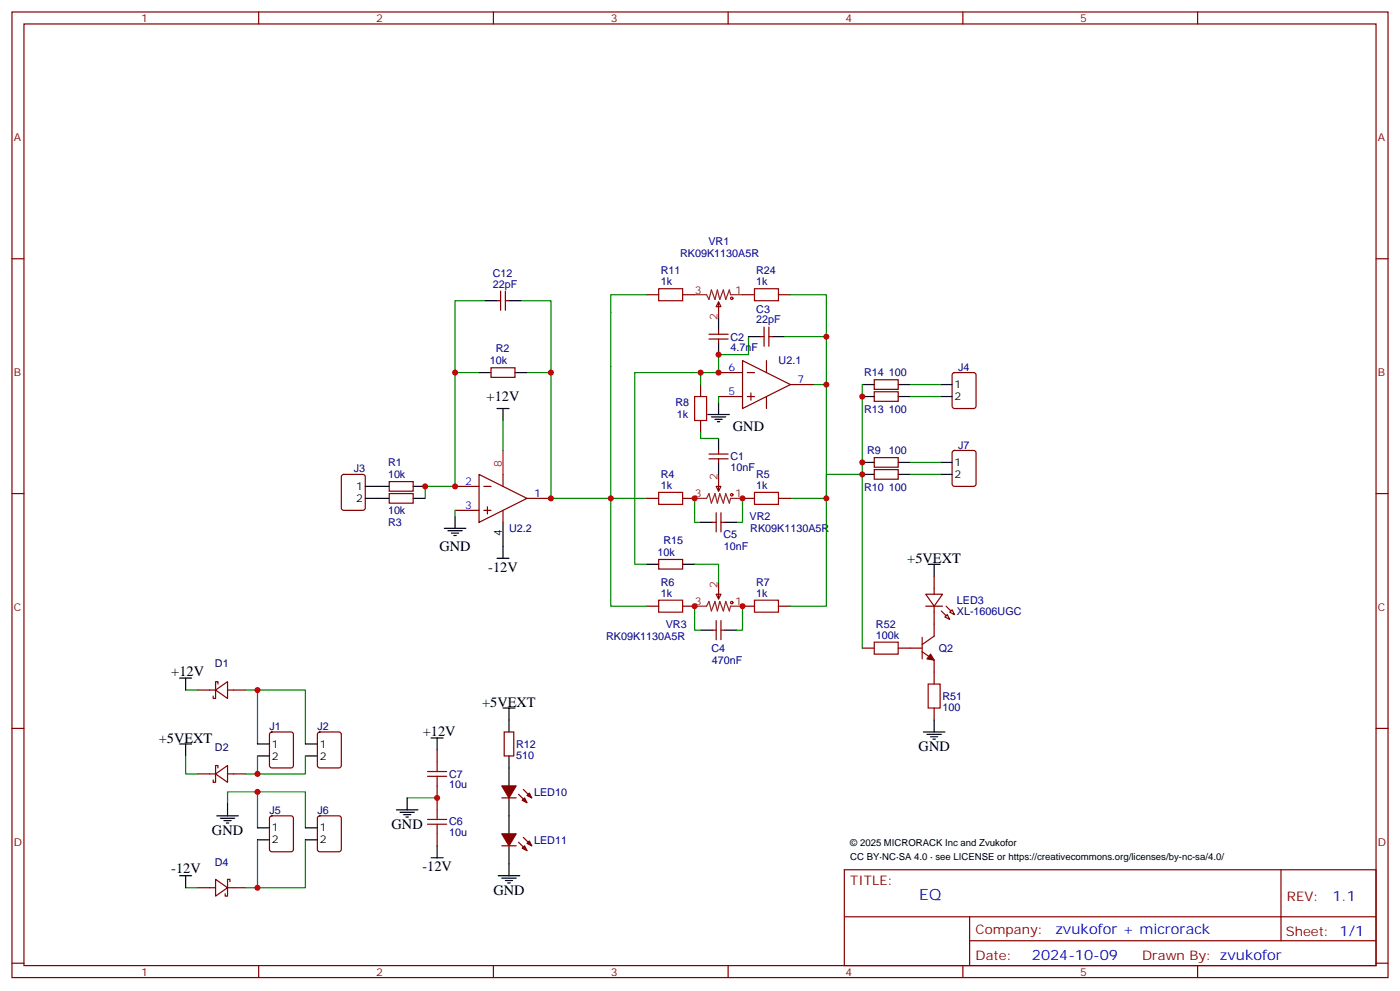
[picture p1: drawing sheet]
<svg xmlns="http://www.w3.org/2000/svg" width="412mm" height="292mm" viewBox="0 0 412 292" stroke-linecap="round" stroke-linejoin="round" font-family="sans-serif">
<g fill="none" stroke="#870000" stroke-width=".35">
<path d="M3.5 3.5h405.4v284.4h-405.4zM7.1 7.1h398.2v277.2h-398.2zM76.2 3.5v3.6M145.3 3.5v3.6M214.5 3.5v3.6M283.6 3.5v3.6M352.8 3.5v3.6M3.5 76.2h3.6M405.3 76.2h3.6M146.4 88.5h1.1M147.5 85.7v5.7M148.9 85.7v5.7"/>
<path d="M148.9 88.5h1M190.5 86.8h3.5M201.1 86.8h3.5M208.8 99.8h5.7M208.8 98.4h5.7M211.7 88.9l.7 1.4h-1.4zM211.7 88.9v4.9M211.7 97.4v1M211.7 99.8v1.1M218.7 86.8h3.5M224 99.1h1.1M225.1 96.3v5.7"/>
<path d="M226.5 96.3v5.7M226.5 99.1h1M229.3 86.8h3.5M144.6 108.3h7.1v2.8h-7.1zM206.4 113.2v3.6M211.7 109.7h7M211.7 116.8h7M218.7 106.2l14.1 7-14.1 7.1zM220.1 109.7h2.1M220.1 116.8h2.1M221.2 115.7v2.1M225.8 106.2v3.5"/>
<path d="M225.8 116.8v3.5M232.8 113.2h7.1M257.5 115.4h7.1v2.8h-7.1zM257.5 111.8h7.1v2.9h-7.1zM280.7 109.9l.5-.2h5.6l.7 .4v9.5l-.4 .6-5.9 .1-.7-.5v-9.4zM100.8 139.9l.4-.2h5.7l.6 .4 .1 9.5-.5 .6-5.9 .1-.6-.5-.1-9.4zM141.1 139.7l14.1 7.1-14.1 7zM148.2 139.7v3.5M206.4 123.8v3.6M208.8 135.1h5.7M208.8 133.7h5.7M211.7 132.6v1.1"/>
<path d="M211.7 135.1v1.1M211.7 139.7v4.9M257.5 134.8h7.1v2.8h-7.1zM257.5 138.3h7.1v2.8h-7.1zM280.7 132.9l.5-.3h5.6l.7 .5v9.4l-.4 .7h-5.9l-.7-.4v-9.5zM3.5 145.3h3.6M114.7 141.8h7v2.8h-7zM114.7 145.3h7v2.9h-7zM134.1 143.2h7M134.1 150.3h7M142.5 143.2h2.1M142.5 150.3h2.1"/>
<path d="M143.6 149.2v2.1M148.2 150.3v3.5M155.2 146.8h7.1M190.5 146.8h3.5M201.1 146.8h3.5M209.9 153.8h1.1M211 143.2h1.4l-.7 1.4zM211 151v5.6M212.4 151v5.6M212.4 153.8h1M218.7 146.8h3.5M229.3 146.8h3.5"/>
<path d="M405.3 145.3h3.6M190.5 178.5h3.5M194 164.7h7.1v2.9h-7.1zM201.1 178.5h3.5M211 175h1.4l-.7 1.4zM211.7 171.4v5M218.7 178.5h3.5M229.3 178.5h3.5M272.7 175h4.9l-2.4 3.5zM272.7 178.5h4.9M275.2 169.7v5.3M275.2 178.5v8.8l-3.6 2.5"/>
<path d="M209.9 185.6h1.1M211 182.7v5.7M212.4 182.7v5.7M212.4 185.6h1M254 190.9h3.5M264.6 190.9h7M271.6 191.9l3.6 2.5v7M271.6 187.7v6.3M278.3 181.7l.7-.7 .8 1.4zM279.8 180.3l.7-.7 .7 1.4zM3.5 214.5h3.6M58.2 203.2h5.3"/>
<path d="M63.5 203.2l3.5-2.5v5zM64.2 201.4v-.7h-.7v5h-.7v-.7M67 203.2h5.3M79.6 215.8l.5-.3h5.6l.7 .5v9.4l-.4 .7h-5.9l-.7-.4v-9.4zM93.7 215.8l.5-.3h5.6l.7 .5v9.4l-.4 .7h-5.9l-.7-.4v-9.4zM148.5 215.5h2.8v7.1h-2.8zM275.2 208.5v3.5M405.3 214.5h3.6M58.2 227.9h5.3M63.5 227.9l3.5-2.5v5zM64.2 226.1v-.7h-.7v5h-.7v-.7M67 227.9h5.3"/>
<path d="M128.8 220.8v3.6M128.8 231.4v7.1M147.8 235h4.2M152.8 233.9l2.4 2.5M154.2 232.5l2.4 2.5M63.5 258.9l3.5 2.5-3.5 2.5zM67.7 259.6v-.7h-.7v5h-.7v-.7M79.6 240.4l.5-.2h5.6l.7 .5v9.4l-.4 .7h-5.9l-.7-.4v-9.5zM93.7 240.4l.5-.2h5.6l.7 .5v9.4l-.4 .7h-5.9l-.7-.4v-9.5zM128.8 245.5v3.6M147.8 249.1h4.2M152.8 248l2.4 2.5"/>
<path d="M154.2 246.6l2.4 2.5M248.7 256.1h156.6v28.2h-156.6zM377.3 256.1v20.9M58.2 261.4h5.3M67 261.4h5.3M248.7 270h156.5M285.6 277h119.6M285.6 270v14.1M3.5 283.6h3.6M76.2 284.3v3.6M145.3 284.3v3.6M214.5 284.3v3.6"/>
<path d="M283.6 284.3v3.6M352.8 284.3v3.6M405.3 283.6h3.6"/>
</g>
<g fill="none" stroke="#008700" stroke-width=".35">
<path d="M142.9 88.5h-8.8v21.2M153.5 88.5h8.8v21.2M190.5 86.8h-10.6v60h10.6M220.5 99.1v5.3h-8.8v5.3h-5.3v3.5M231.1 99.1h12.3M232.8 86.8h10.6v26.4h-3.5M141.1 109.7h-7v33.5h-8.9v3.6M155.2 109.7h7.1v37.1h17.6v31.7h10.6M206.4 109.7h-19.4v56.5h3.5M211.7 116.8v1.7M243.4 113.2v33.6h-10.6M254 113.2v77.7"/>
<path d="M268.1 116.8h8.8M268.1 113.2h8.8M148.2 123.8v8.8M206.4 127.4v1.7h5.3M254 139.7h-10.6v38.8h-10.6M268.1 139.7h8.8M268.1 136.2h8.8M134.1 150.3v1.7M204.6 146.8v7h1.8M218.7 146.8v7h-1.7M204.6 178.5v7.1h1.8M204.6 166.2h7.1v5.2"/>
<path d="M218.7 178.5v7.1h-1.7M54.7 203.2h3.5M72.3 203.2h17.7v15.9M75.8 203.2v15.9M54.7 222.6v5.3h3.5M67 236.7v-3.5h23v10.6M75.8 222.6v5.3M75.8 233.2v10.6M90 222.6v5.3h-17.7M119.9 235h8.9M75.8 247.3v14.1M90 247.3v14.1h-17.7"/>
<path d="M54.7 261.4h3.5"/>
</g>
<g fill="none" stroke="#000" stroke-width=".35">
<path d="M142.9 88.5h3.5M149.9 88.5h3.6M211.7 93.8v3.6M220.5 99.1h3.5M227.5 99.1h3.6M141.1 109.7h3.5M151.7 109.7h3.5M211.7 100.9v3.5M211.7 118.5v3.6M254 116.8h3.5M254 113.2h3.5M264.6 116.8h3.5"/>
<path d="M264.6 113.2h3.5M276.9 116.8h3.6M276.9 113.2h3.6M146.4 120.3h3.5M148.2 120.3v3.5M208.5 122.1h6.3M209.5 122.8h4.3M210.6 123.5h2.1M211.3 124.2h.7M211.7 129.1v3.5M211.7 136.2v3.5M254 136.2h3.5"/>
<path d="M254 139.7h3.5M264.6 136.2h3.5M264.6 139.7h3.5M276.9 136.2h3.6M276.9 139.7h3.6M107.6 143.2h7.1M107.6 146.8h7.1M121.7 143.2h3.5M121.7 146.8h3.5M130.9 155.6h6.3M131.9 156.3h4.3M133 157h2.1"/>
<path d="M133.7 157.7h.7M134.1 152v3.6M148.2 153.8v10.6M206.4 153.8h3.5M213.4 153.8h3.6M146.4 164.4h3.5M190.5 166.2h3.5M201.1 166.2h3.5M273.4 166.2h3.5M275.2 166.2v3.5M52.9 199.7h3.5M54.7 199.7v3.5"/>
<path d="M206.4 185.6h3.5M213.4 185.6h3.6M52.9 219.1h3.5M54.7 219.1v3.5M75.8 219.1h3.6M90 219.1h3.5M127 217.3h3.5M128.8 217.3v3.5M148.2 208.5h3.5M149.9 208.5v7M272 215.5h6.3M273 216.3h4.3"/>
<path d="M274.1 217h2.1M274.8 217.7h.7M275.2 212v3.5M67 236.7v3.5M75.8 222.6h3.6M90 222.6h3.5M116.8 238.5h6.3M117.8 239.2h4.3M118.9 239.9h2.1M119.9 235v3.5M149.9 222.6v8.8M149.9 235v10.5"/>
<path d="M52.9 257.9h3.5M54.7 257.9v3.5M63.9 240.2h6.3M64.9 240.9h4.2M66 241.7h2.1M66.7 242.4h.7M75.8 243.8h3.6M75.8 247.3h3.6M90 243.8h3.5M90 247.3h3.5M119.6 240.6h.7M127 252.6h3.5"/>
<path d="M128.8 249.1v3.5M146.8 257.9h6.3M147.8 258.6h4.2M148.9 259.3h2.1M149.6 260h.7M149.9 249.1v8.8"/>
</g>
<g fill="none" stroke="#a10000" stroke-width=".35">
<path d="M194 85h7.1v3.5h-7.1zM222.2 85h7.1v3.5h-7.1zM204.6 116.8h3.5v7h-3.5zM194 145h7.1v3.5h-7.1zM222.2 145h7.1v3.5h-7.1zM194 176.7h7.1v3.6h-7.1zM222.2 176.7h7.1v3.6h-7.1zM257.5 189.1h7.1v3.5h-7.1zM273.4 201.4h3.5v7.1h-3.5zM125.9 228.6h5.7M125.9 227.2h5.7M128.8 224.4v2.8"/>
<path d="M128.8 228.6v2.8M128.8 238.5v2.8M125.9 242.7h5.7M125.9 241.3h5.7M128.8 242.7v2.8"/>
<circle cx="215.5" cy="87.8" r=".35"/>
<circle cx="215.5" cy="145.7" r=".35"/>
<circle cx="215.5" cy="177.4" r=".35"/>
</g>
<path d="M204.6 86.8h3.5l.7 1.4 .7-2.8 1.1 2.8 .7-2.8 .7 2.8 1.1-2.8 .7 2.8 1-2.8 .4 1.4h3.5M204.6 146.8h3.5l.7-1.5 .7 2.9 1.1-2.9 .7 2.9 .7-2.9 1.1 2.9 .7-2.9 1 2.9 .4-1.4h3.5M204.6 178.5h3.5l.7-1.4 .7 2.8 1.1-2.8 .7 2.8 .7-2.8 1.1 2.8 .7-2.8 1 2.8 .4-1.4h3.5" fill="none" stroke="#8c2424" stroke-width=".35"/>
<path d="M148.2 132.6v7.1" fill="none" stroke="#f00" stroke-width=".35"/>
<g fill="#870000" stroke="#870000" stroke-width=".35">
<path d="M274.1 192.6l1.1 1.8-2.2-.4z"/>
<path d="M277.3 179.9l1.4 1.4z"/>
<path d="M278.7 178.5l1.4 1.4z"/>
<path d="M147.8 245.5h4.2l-2.1 3.6z"/>
<path d="M153.8 249.8l.7-.7 .7 1.4z"/>
<path d="M155.2 248.4l.7-.7 .7 1.4z"/>
<path d="M147.8 231.4h4.2l-2.1 3.6z"/>
<path d="M153.8 235.7l.7-.7 .7 1.4z"/>
<path d="M155.2 234.2l.7-.7 .7 1.5z"/>
</g>
<g fill="#c00">
<circle cx="243.4" cy="113.2" r=".88"/>
<circle cx="134.1" cy="143.2" r=".88"/>
<circle cx="125.2" cy="143.2" r=".88"/>
<circle cx="204.6" cy="146.8" r=".88"/>
<circle cx="218.7" cy="146.8" r=".88"/>
<circle cx="211.7" cy="109.7" r=".88"/>
<circle cx="206.4" cy="109.7" r=".88"/>
<circle cx="179.9" cy="146.8" r=".88"/>
<circle cx="243.4" cy="146.8" r=".88"/>
<circle cx="162.3" cy="146.8" r=".88"/>
<circle cx="162.3" cy="109.7" r=".88"/>
<circle cx="134.1" cy="109.7" r=".88"/>
<circle cx="75.8" cy="261.4" r=".88"/>
<circle cx="75.8" cy="233.2" r=".88"/>
<circle cx="75.8" cy="203.2" r=".88"/>
<circle cx="75.8" cy="227.9" r=".88"/>
<circle cx="128.8" cy="234.9" r=".88"/>
<circle cx="254" cy="139.7" r=".88"/>
<circle cx="254" cy="116.8" r=".88"/>
<circle cx="254" cy="136.2" r=".88"/>
<circle cx="218.7" cy="178.5" r=".88"/>
<circle cx="204.6" cy="178.5" r=".88"/>
<circle cx="243.4" cy="99.1" r=".88"/>
<circle cx="211.7" cy="104.4" r=".88"/>
</g>
<text font-size="4.6" fill="#00f" x="270.8" y="265.1">EQ</text>
<g font-size="4.2">
<text x="143.3" y="118.2">+12V</text>
<text x="215.9" y="127">GND</text>
<text x="129.5" y="162.3">GND</text>
<text x="267.3" y="165.8">+5VEXT</text>
<text x="143.8" y="168.3">-12V</text>
<text x="50.4" y="199">+12V</text>
<text x="142" y="208.2">+5VEXT</text>
<text x="46.8" y="218.8">+5VEXT</text>
<text x="124.5" y="216.6">+12V</text>
<text x="270.6" y="221.2">GND</text>
<text x="62.4" y="245.9">GND</text>
<text x="115.4" y="244.1">GND</text>
<text x="50.4" y="257.2">-12V</text>
<text x="124.4" y="256.5">-12V</text>
<text x="145.3" y="263.5">GND</text>
</g>
<g font-size="4.2" fill="#00f">
<text x="392.5" y="265.4">1.1</text>
<text x="310.9" y="274.9">zvukofor + microrack</text>
<text x="304" y="282.7">2024-10-09</text>
</g>
<g font-size="3.9" fill="#800">
<text x="250.5" y="260.7">TITLE:</text>
<text x="379.1" y="265.4">REV:</text>
<text x="287.4" y="274.9">Company:</text>
<text x="378.7" y="275.5">Sheet: 1/1</text>
<text x="287.4" y="282.6">Date:</text>
<text x="336.4" y="282.7">Drawn By: zvukofor</text>
</g>
<g font-size="3.2" fill="#800">
<text x="41.6" y="6.5">1</text>
<text x="110.8" y="6.5">2</text>
<text x="179.9" y="6.5">3</text>
<text x="249.1" y="6.5">4</text>
<text x="318.2" y="6.5">5</text>
<text x="4.1" y="41.6">A</text>
<text x="405.9" y="41.6">A</text>
<text x="4.1" y="110.8">B</text>
<text x="405.9" y="110.8">B</text>
<text x="4.1" y="179.9">C</text>
<text x="405.9" y="179.9">C</text>
<text x="4.1" y="249.1">D</text>
<text x="405.9" y="249.1">D</text>
<text x="41.6" y="287.3">1</text>
<text x="110.8" y="287.3">2</text>
<text x="179.9" y="287.3">3</text>
<text x="249.1" y="287.3">4</text>
<text x="318.2" y="287.3">5</text>
</g>
<g font-size="3.2" fill="#000080">
<text x="200.3" y="75.6">RK09K1130A5R</text>
<text x="208.7" y="72.1">VR1</text>
<text x="145.2" y="81.4">C12</text>
<text x="194.7" y="84">1k</text>
<text x="194.7" y="80.8">R11</text>
<text x="222.8" y="84">1k</text>
<text x="222.8" y="80.8">R24</text>
<text x="145.2" y="84.7">22pF</text>
<text x="222.8" y="95.2">22pF</text>
<text x="222.8" y="92">C3</text>
<text x="215.2" y="100.3">C2</text>
<text x="144.3" y="107.3">10k</text>
<text x="146.1" y="103.8">R2</text>
<text x="215.2" y="103.5">4.7nF</text>
<text x="229.4" y="107.3">U2.1</text>
<text x="254.5" y="110.9">R14</text>
<text x="261.8" y="110.9">100</text>
<text x="282.2" y="109.2">J4</text>
<text x="199" y="119.7">R8</text>
<text x="199.3" y="123.2">1k</text>
<text x="254.5" y="121.5">R13</text>
<text x="261.8" y="121.5">100</text>
<text x="114.3" y="137.3">R1</text>
<text x="215.2" y="135.6">C1</text>
<text x="255.4" y="133.8">R9</text>
<text x="261.8" y="133.8">100</text>
<text x="282.2" y="132.1">J7</text>
<text x="104.2" y="139.1">J3</text>
<text x="114.3" y="140.8">10k</text>
<text x="194.7" y="143.9">1k</text>
<text x="194.7" y="140.7">R4</text>
<text x="215.2" y="138.7">10nF</text>
<text x="222.8" y="143.9">1k</text>
<text x="222.8" y="140.7">R5</text>
<text x="254.5" y="144.4">R10</text>
<text x="261.8" y="144.4">100</text>
<text x="114.3" y="151.4">10k</text>
<text x="114.3" y="155">R3</text>
<text x="220.8" y="153.2">VR2</text>
<text x="150" y="156.7">U2.2</text>
<text x="195.4" y="160.2">R15</text>
<text x="213.1" y="158.5">C5</text>
<text x="221" y="156.7">RK09K1130A5R</text>
<text x="193.7" y="163.7">10k</text>
<text x="213.2" y="162">10nF</text>
<text x="194.7" y="172.5">R6</text>
<text x="222.8" y="172.5">R7</text>
<text x="194.7" y="175.7">1k</text>
<text x="222.8" y="175.7">1k</text>
<text x="281.9" y="177.8">LED3</text>
<text x="196.1" y="184.9">VR3</text>
<text x="258" y="184.9">R52</text>
<text x="281.9" y="181">XL-1606UGC</text>
<text x="178.6" y="188.5">RK09K1130A5R</text>
<text x="209.6" y="192">C4</text>
<text x="258" y="188">100k</text>
<text x="63.3" y="196.5">D1</text>
<text x="209.7" y="195.5">470nF</text>
<text x="276.6" y="192">Q2</text>
<text x="277.6" y="209.3">100</text>
<text x="277.6" y="206.1">R51</text>
<text x="79.4" y="215">J1</text>
<text x="93.5" y="215">J2</text>
<text x="63.3" y="221.2">D2</text>
<text x="152" y="220.2">R12</text>
<text x="152" y="223.4">510</text>
<text x="132.3" y="232.1">10u</text>
<text x="132.3" y="229">C7</text>
<text x="79.4" y="239.7">J5</text>
<text x="93.5" y="239.7">J6</text>
<text x="157.3" y="234.4">LED10</text>
<text x="132.3" y="243.1">C6</text>
<text x="132.3" y="246.2">10u</text>
<text x="157.3" y="248.5">LED11</text>
<text x="63.3" y="254.9">D4</text>
</g>
<g font-size="3.2" fill="#8d2323">
<text x="204.7" y="86.4">3</text>
<text x="216.6" y="86.4">1</text>
<text x="211.3" y="94.1" transform="rotate(-90 211.3 94.1)">2</text>
<text x="211.3" y="141.5" transform="rotate(-90 211.3 141.5)">2</text>
<text x="204.7" y="146.4">3</text>
<text x="216.6" y="146.4">1</text>
<text x="211.3" y="173.2" transform="rotate(-90 211.3 173.2)">2</text>
<text x="204.7" y="178.2">3</text>
<text x="216.6" y="178.2">1</text>
</g>
<g font-size="3.2" fill="#00f">
<text x="214.6" y="109.4">6</text>
<text x="234.9" y="112.9">7</text>
<text x="214.6" y="116.4">5</text>
<text x="137" y="142.9">2</text>
<text x="137" y="149.9">3</text>
<text x="157.3" y="146.4">1</text>
</g>
<g font-size="3.2">
<text x="281.2" y="114.3">1</text>
<text x="281.2" y="117.8">2</text>
<text x="281.2" y="137.2">1</text>
<text x="281.2" y="140.8">2</text>
<text x="104.9" y="144.3">1</text>
<text x="104.9" y="147.8">2</text>
<text x="147.8" y="157.9" transform="rotate(-90 147.8 157.9)">4</text>
<text x="80.1" y="220.1">1</text>
<text x="94.2" y="220.1">1</text>
<text x="80.1" y="223.7">2</text>
<text x="94.2" y="223.7">2</text>
<text x="80.1" y="244.8">1</text>
<text x="94.2" y="244.8">1</text>
<text x="80.1" y="248.4">2</text>
<text x="94.2" y="248.4">2</text>
</g>
<text font-size="3.2" fill="#f00" x="147.8" y="137.6" transform="rotate(-90 147.8 137.6)">8</text>
<g font-size="2.8">
<text x="250.5" y="249">© 2025 MICRORACK Inc and Zvukofor</text>
<text x="250.5" y="253.3">CC BY·NC·SA 4.0 · see LICENSE or https://creativecommons.org/licenses/by-nc-sa/4.0/</text>
</g>
</svg>
